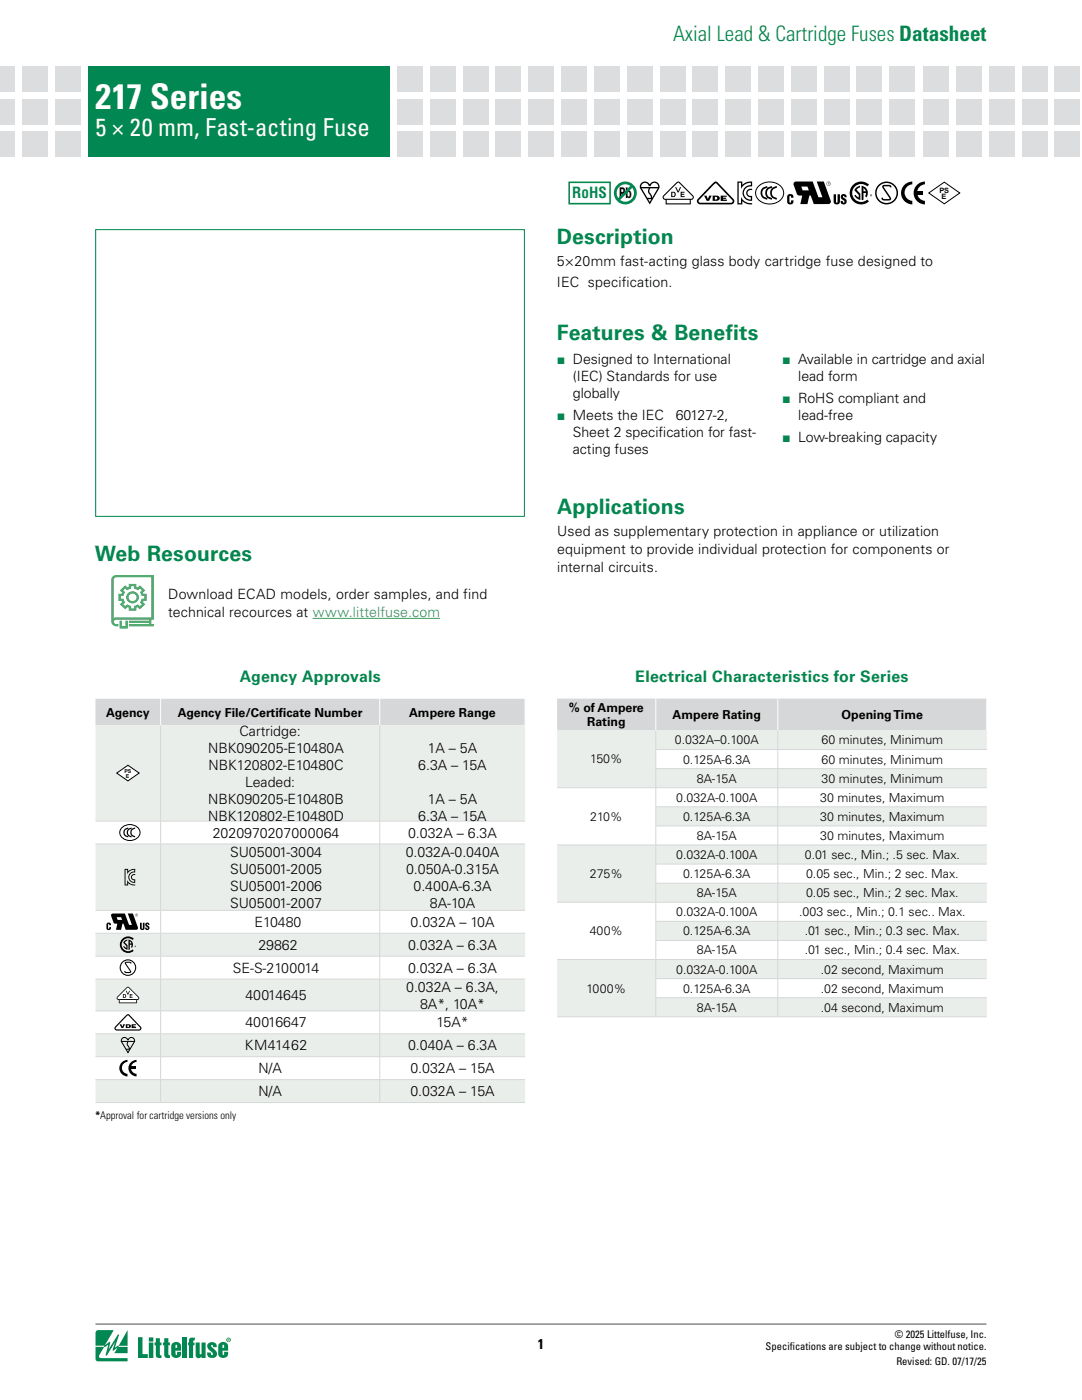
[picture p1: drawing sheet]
<svg xmlns="http://www.w3.org/2000/svg" width="216mm" height="279mm" viewBox="0 0 216 279" stroke-linecap="round" stroke-linejoin="round" font-family="sans-serif">
<path d="M19 264.2h177.8" fill="none" stroke="#4d4d4f" stroke-width=".2"/>
<g fill="#008752">
<path d="M19.2 265.6l.4-.2 3.1 .1-1.7 2.9 .8-.6 .2 .1-.3 1.4 1.9-3 .1 .3-.8 2.4 .8-.5 1.8-3.1v3.2h-1.8l-.1 .2h1.9v1.3l-2.7-.1 .7-1-.9 .6-.1-.2 .5-1.6-1.7 2.7h-.1l-.1-.2 .5-1.9-.8 .4-1.1 1.9a1.05 1.05 0 0 0 1.3 .4h4.5v.6h-6l-.3-.2-.1-.3v-2.4h1.6l.1-.2h-1.7v-2.5z"/>
<path d="M27.5 266.9h.9v3.4h1.1v.7h-2z"/>
<path d="M31.1 267.1h.8v.8h.3v.6h-.3v1.7v.2l.3 .1v.5a.81 .81 0 0 1-1.1-.4v-2.1h-.3v-.6h.3z"/>
<path d="M32.8 267.1h.8v.8h.3v.6h-.3v1.7v.2l.3 .1v.5a.81 .81 0 0 1-1.1-.4v-2.1h-.3v-.6h.3z"/>
<path d="M36.4 266.9h.8v4.1h-.8z"/>
<path d="M37.9 267.1l1-.2v.6a.3 .3 0 0 0-.3 .1 .3 .3 0 0 0-.1 .3h.3v.6h-.3v2.5h-.8v-2.5h-.2v-.6h.2z"/>
<path d="M39 267.9h.8v2.2l.2 .2 .2-.1v-2.3h.8v3.1h-.8v-.4a.61 .61 0 0 1-.7 .5 .61 .61 0 0 1-.5-.6z"/>
<path d="M41.5 268.2a.98 .98 0 0 1 1.1-.3 .98 .98 0 0 1 .6 .9l-.7 .1v-.4l-.3-.1-.1 .3 .5 .4a1.06 1.06 0 0 1 .3 1.8 .97 .97 0 0 1-1.1 .1 .97 .97 0 0 1-.4-1.1h.6l.1 .4 .3 .1a.69 .69 0 0 0-.5-.8l-.4-.5a.78 .78 0 0 1 0-.9z"/>
<path d="M17.6 13.2h60.1v18.1h-60.1z"/>
<path d="M29.7 266.9h.9v.8h-.9zM29.7 267.9h.9v3.1h-.9z"/>
<path d="M45.3 267.4a.35 .35 0 0 0 .7 0 .35 .35 0 0 0-.7 0zM45.2 267.4a.45 .45 0 0 1 .9 0 .45 .45 0 0 1-.9 0zM45.5 267.2l.2 .2zM45.4 267.2h.4v.4l-.2-.2-.2 .2z"/>
<path d="M44.4 268.4v.6h.3v-.5zM43.9 268a1.01 1.01 0 0 1 1.6 .6v.9h-1.1l.1 .9h.2v-.6h.8a1.02 1.02 0 0 1-.7 1.2 1.02 1.02 0 0 1-1.3-.8v-1.6z"/>
<path d="M35.1 268.4l-.1 .6h.3v-.5zM34.5 268a1.01 1.01 0 0 1 1.6 .6v.9h-1.1l.1 .9h.2v-.6h.8a1.02 1.02 0 0 1-.7 1.2 1.02 1.02 0 0 1-1.2-.8v-1.6z"/>
</g>
<g fill="#dcddde">
<path d="M11.1 13.2h5v5h-5z"/>
<path d="M11.1 19.8h5v5h-5z"/>
<path d="M11.1 26.3h5v5h-5z"/>
<path d="M4.5 13.2h5v5h-5z"/>
<path d="M4.5 19.8h5v5h-5z"/>
<path d="M4.5 26.3h5v5h-5z"/>
<path d="M-.1 13.2h3.1v5h-3.1z"/>
<path d="M-.1 19.8h3.1v5h-3.1z"/>
<path d="M-.1 26.3h3.1v5h-3.1z"/>
<path d="M177.5 13.2h5v5h-5z"/>
<path d="M177.5 19.8h5v5h-5z"/>
<path d="M177.5 26.3h5v5h-5z"/>
<path d="M79.3 13.2h5v5h-5z"/>
<path d="M79.3 19.8h5v5h-5z"/>
<path d="M79.3 26.3h5v5h-5z"/>
<path d="M85.9 13.2h5v5h-5z"/>
<path d="M85.9 19.8h5v5h-5z"/>
<path d="M85.9 26.3h5v5h-5z"/>
<path d="M92.4 13.2h5v5h-5z"/>
<path d="M92.4 19.8h5v5h-5z"/>
<path d="M92.4 26.3h5v5h-5z"/>
<path d="M99 13.2h5v5h-5z"/>
<path d="M99 19.8h5v5h-5z"/>
<path d="M99 26.3h5v5h-5z"/>
<path d="M105.5 13.2h5v5h-5z"/>
<path d="M105.5 19.8h5v5h-5z"/>
<path d="M105.5 26.3h5v5h-5z"/>
<path d="M112 13.2h5.1v5h-5.1z"/>
<path d="M112 19.8h5.1v5h-5.1z"/>
<path d="M112 26.3h5.1v5h-5.1z"/>
<path d="M118.6 13.2h5v5h-5z"/>
<path d="M118.6 19.8h5v5h-5z"/>
<path d="M118.6 26.3h5v5h-5z"/>
<path d="M125.1 13.2h5v5h-5z"/>
<path d="M125.1 19.8h5v5h-5z"/>
<path d="M125.1 26.3h5v5h-5z"/>
<path d="M131.7 13.2h5v5h-5z"/>
<path d="M131.7 19.8h5v5h-5z"/>
<path d="M131.7 26.3h5v5h-5z"/>
<path d="M138.2 13.2h5v5h-5z"/>
<path d="M138.2 19.8h5v5h-5z"/>
<path d="M138.2 26.3h5v5h-5z"/>
<path d="M144.8 13.2h5v5h-5z"/>
<path d="M144.8 19.8h5v5h-5z"/>
<path d="M144.8 26.3h5v5h-5z"/>
<path d="M151.3 13.2h5v5h-5z"/>
<path d="M151.3 19.8h5v5h-5z"/>
<path d="M151.3 26.3h5v5h-5z"/>
<path d="M157.9 13.2h5v5h-5z"/>
<path d="M157.9 19.8h5v5h-5z"/>
<path d="M157.9 26.3h5v5h-5z"/>
<path d="M164.4 13.2h5v5h-5z"/>
<path d="M164.4 19.8h5v5h-5z"/>
<path d="M164.4 26.3h5v5h-5z"/>
<path d="M171 13.2h5v5h-5z"/>
<path d="M171 19.8h5v5h-5z"/>
<path d="M171 26.3h5v5h-5z"/>
<path d="M184.3 13.2h5v5h-5z"/>
<path d="M184.3 19.8h5v5h-5z"/>
<path d="M184.3 26.3h5v5h-5z"/>
<path d="M190.9 13.2h5v5h-5z"/>
<path d="M190.9 19.8h5v5h-5z"/>
<path d="M190.9 26.3h5v5h-5z"/>
<path d="M197.4 13.2h5v5h-5z"/>
<path d="M197.4 19.8h5v5h-5z"/>
<path d="M197.4 26.3h5v5h-5z"/>
<path d="M204 13.2h5v5h-5z"/>
<path d="M204 19.8h5v5h-5z"/>
<path d="M204 26.3h5v5h-5z"/>
<path d="M210.5 13.2h5v5h-5z"/>
<path d="M210.5 19.8h5v5h-5z"/>
<path d="M210.5 26.3h5v5h-5z"/>
</g>
<g fill="#000">
<path d="M157.2 38.9l.2-.1a.62 .62 0 0 1 .7 0 .62 .62 0 0 1 .2 .7h-.4l-.1-.4h-.2v1.3l.2-.1 .1-.3h.4a.65 .65 0 0 1-.5 .8 .65 .65 0 0 1-.7-.6zM166.3 38.8h.5v1.5l.2 .1 .1-.1v-1.5h.5v1.4a.63 .63 0 0 1-.6 .6 .63 .63 0 0 1-.7-.6zM180.4 36.9l1-.6 .6-.1v.6a1.65 1.65 0 0 0-1.5 1.6 1.65 1.65 0 0 0 1.5 1.7v.7a2.28 2.28 0 0 1-2-1.4 2.28 2.28 0 0 1 .4-2.5zM183 36.9l1-.6 .6-.1v.6a1.65 1.65 0 0 0-1.6 1.6 1.65 1.65 0 0 0 1.6 1.7v.7a2.28 2.28 0 0 1-2.1-1.4 2.28 2.28 0 0 1 .5-2.5zM182.5 38.1h1.7v.7h-1.7zM167.9 38.9a.61 .61 0 0 1 .7-.1 .61 .61 0 0 1 .3 .6h-.4l-.1-.3-.2 .3a.78 .78 0 0 1 .7 .5 .78 .78 0 0 1-.3 .9l-.6-.1-.3-.4v-.2h.5v.3h.2l.1-.3a.83 .83 0 0 1-.6-1.2z"/>
<path d="M159.9 37.2h1.2l.3 .8h-1.2zM158.4 36.5l-.1 .3 .8 2 .4 .2h.6l-.4 1.7h1.4l.4-1.7h.3l.6 1.7h2.9a.5 .5 0 0 0 .4-.7l-1.3-3.8h-1.4l1.1 3.2h-.8l-1.1-3.2h-3.4z"/>
<path d="M165.3 36.4l.1 .2h-.1zM165.2 36.4v.4l.1-.2 .2 .2-.1-.4z"/>
<path d="M165 36.7a.36 .36 0 0 1 .7 0 .36 .36 0 0 1-.7 0zM164.9 36.7a.45 .45 0 0 0 .9 0 .45 .45 0 0 0-.9 0z"/>
</g>
<g fill="none" stroke="#000" stroke-width=".29">
<path d="M177.8 37.4l-.1-.2a1.83 1.83 0 0 0-1.5 0l1.5 2.5a1.47 1.47 0 0 1-1.5 .1l-.2-.3"/>
<circle cx="176.9" cy="38.5" r="2.14"/>
</g>
<path d="M128.1 36.6a.89 .89 0 0 1 1.4 .4h.2a.9 .9 0 0 1 1.1-.6 .9 .9 0 0 1 .7 1.1l-1.9 3-1.8-3.1zM129.6 37.5a.93 .93 0 0 0 .2 1.4l.2 .7h-.9" fill="none" stroke="#000" stroke-width=".26"/>
<path d="M127.8 37.5h3.7z" fill="#000" stroke="#000" stroke-width=".26"/>
<path d="M151.4 37.1a3.1 3.1 0 0 1 4.9 .9 2.4 2.4 0 0 1-2.7 2.7 2.4 2.4 0 0 1-2.8-2.7z" fill="none" stroke="#000" stroke-width=".2"/>
<path d="M153.1 37.3a1.17 1.17 0 0 0-1.2 1.2 1.17 1.17 0 0 0 1.2 1.2M154 37.3a1.17 1.17 0 0 0-1.1 1.2 1.17 1.17 0 0 0 1.1 1.2M155 37.3a1.17 1.17 0 0 0-1.2 1.2 1.17 1.17 0 0 0 1.2 1.1" fill="none" stroke="#000" stroke-width=".34"/>
<path d="M113.6 36.4h8.1v4.2h-8.1z" fill="#fff"/>
<path d="M113.6 36.4h8.1v4.2h-8.1z" fill="none" stroke="#008752" stroke-width=".31"/>
<circle cx="124.7" cy="38.5" r="2.09" fill="#fff"/>
<g fill="none" stroke="#008752" stroke-width=".55">
<path d="M126.2 37.1l-2.9 2.9"/>
<circle cx="124.8" cy="38.5" r="2.01"/>
</g>
<path d="M19 139.5h13v5.2h-13zM32 139.5h43.8v5.2h-43.8zM75.8 139.5h29v5.2h-29z" fill="#d5d7d8"/>
<path d="M19 144.7h13v19.2h-13zM32 144.7h43.8v19.2h-43.8zM75.8 144.7h29v19.2h-29zM19 168.4h13v13.3h-13zM32 168.4h43.8v13.3h-43.8zM75.8 168.4h29v13.3h-29zM19 186.3h13v4.5h-13zM32 186.3h43.8v4.5h-43.8zM75.8 186.3h29v4.5h-29zM19 195.4h13v6.3h-13zM32 195.4h43.8v6.3h-43.8zM75.8 195.4h29v6.3h-29zM19 206.3h13v4.6h-13zM32 206.3h43.8v4.6h-43.8zM75.8 206.3h29v4.6h-29zM19 215.5h13v4.5h-13zM32 215.5h43.8v4.5h-43.8zM75.8 215.5h29v4.5h-29z" fill="#eaeeeb"/>
<path d="M19 163.9h13v4.5h-13zM32 163.9h43.8v4.5h-43.8zM75.8 163.9h29v4.5h-29zM19 181.7h13v4.6h-13zM32 181.7h43.8v4.6h-43.8zM75.8 181.7h29v4.6h-29zM19 190.8h13v4.6h-13zM32 190.8h43.8v4.6h-43.8zM75.8 190.8h29v4.6h-29zM19 201.7h13v4.6h-13zM32 201.7h43.8v4.6h-43.8zM75.8 201.7h29v4.6h-29zM19 210.9h13v4.6h-13zM32 210.9h43.8v4.6h-43.8zM75.8 210.9h29v4.6h-29z" fill="#fff"/>
<path d="M32.1 139.5v5.2M75.8 139.5v5.2M104.8 139.5v5.2" fill="none" stroke="#fff" stroke-width=".2"/>
<g fill="none" stroke="#d5d7d8" stroke-width=".2">
<path d="M32.1 144.7v19.1M75.8 144.7v19.1M19 163.9h85.8M19 168.4h85.8M32.1 163.9v4.5M32.1 168.5v13.1M75.8 163.9v4.5M75.8 168.5v13.1M19 181.7h85.8M19 186.3h85.8M19 190.8h85.8M19 195.4h85.8"/>
<path d="M32.1 181.7v4.5M32.1 186.3v4.5M32.1 190.9v4.5M32.1 195.4v6.3M75.8 181.7v4.5M75.8 186.3v4.5M75.8 190.9v4.5M75.8 195.4v6.3M19 201.7h85.8M19 206.3h85.8M19 210.9h85.8M19 215.5h85.8"/>
<path d="M32.1 201.8v4.5M32.1 206.4v4.4M32.1 210.9v4.5M32.1 215.5v4.5M75.8 201.8v4.5M75.8 206.4v4.4M75.8 210.9v4.5M75.8 215.5v4.5M19 220h85.8"/>
</g>
<path d="M23.3 154.3l2.2-1.6 2.3 1.6-2.3 1.6z" fill="#fff"/>
<path d="M23.3 154.3l2.2-1.6 2.3 1.6-2.3 1.6zM24.5 165a2.15 2.15 0 0 1 3.4 1.2 2.08 2.08 0 0 1-2 1.5 2.08 2.08 0 0 1-2-1.5l.1-.5z" fill="none" stroke="#000" stroke-width=".2"/>
<path d="M25.6 165.3l-.4 .1a.85 .85 0 0 0-.5 .9 .85 .85 0 0 0 .7 .7h.2M26.3 165.3l-.5 .1a.85 .85 0 0 0-.4 .9 .85 .85 0 0 0 .7 .7h.2M27 165.3l-.5 .1a.85 .85 0 0 0-.4 .9 .85 .85 0 0 0 .7 .7h.2" fill="none" stroke="#000" stroke-width=".25"/>
<g fill="#000">
<path d="M24.9 173.4h.7v.5l.5-.4 .9-.1v.7a.96 .96 0 0 0-1.2 .9 .96 .96 0 0 0 1 1v-.3a.63 .63 0 0 1-.7-.8 .63 .63 0 0 1 .9-.5v.2a.47 .47 0 0 0-.7 .5 .47 .47 0 0 0 .7 .4v.7a1.14 1.14 0 0 1-1.4-1 1.14 1.14 0 0 1 1.2-1.3l-.1-.3a1.48 1.48 0 0 0-1.3 .9v-.9h-.4v2.9h.4v-.9l.2 .3a1.54 1.54 0 0 0 1.4 .6v.2h-.6l-.8-.5v.5h-.7zM21.4 184.2a.47 .47 0 0 1 .6 0 .47 .47 0 0 1 .1 .5h-.3v-.3h-.2v.9h.2v-.3h.4l-.1 .4a.51 .51 0 0 1-.8 0 1.3 1.3 0 0 1 .1-1.2zM24.8 187.8l.6-.3v.2l-.5 .4 .6 .5v.9l-.5-.1-.4-.5 .1-.1 .5 .4v-.4l-.6-.7zM24.4 187.4a1.65 1.65 0 0 1 2.3-.1l-.2 .3a1.29 1.29 0 0 0-1.9 0 1.29 1.29 0 0 0 0 1.8 1.29 1.29 0 0 0 1.8 .1l.3 .3a1.65 1.65 0 0 1-2.3-.1 1.65 1.65 0 0 1 0-2.3zM27.9 184.2h.4v1l.1 .2 .1-.2v-1h.3v1.2a.47 .47 0 0 1-.5 .2 .47 .47 0 0 1-.4-.4zM29 184.3a.44 .44 0 0 1 .5-.2 .44 .44 0 0 1 .3 .5h-.3l-.1-.2-.1 .2a.51 .51 0 0 1 .5 .6 .51 .51 0 0 1-.7 .4l-.1-.5h.3l.1 .3 .1-.2-.5-.5z"/>
<path d="M23.3 183h.9l.2 .6h-.9zM22.2 182.5v.3l.5 1.4 .7 .1-.3 1.3h1.1l.2-1.3h.2l.5 1.3h2.1l.3-.2v-.3l-1-2.8h-1l.8 2.3h-.5l-.9-2.3h-2.4z"/>
<path d="M25.9 187.8l.3 .5h-.3zM25.6 187.5v2.1l.3-.1v-1h.4l-.2 .5 .2 .2a1.07 1.07 0 0 0-.7-1.7z"/>
<path d="M26.9 188.8l.2 .1zM26.9 188.9a.11 .11 0 0 0 .2 0 .11 .11 0 0 0-.2 0zM26.8 188.9a.15 .15 0 0 1 .3 0 .15 .15 0 0 1-.3 0z"/>
<path d="M27.2 182.5l.1 .1zM27.1 182.4v.4l.1-.2 .1 .2v-.3z"/>
<path d="M27 182.6a.26 .26 0 0 1 .5 0 .26 .26 0 0 1-.5 0zM26.9 182.6a.3 .3 0 0 0 .6 0 .3 .3 0 0 0-.6 0z"/>
</g>
<g fill="none" stroke="#000" stroke-width=".21">
<path d="M26.2 192.3a.75 .75 0 0 0-1.2-.1l1.1 1.8a.76 .76 0 0 1-1.2-.2"/>
<circle cx="25.5" cy="193.1" r="1.55"/>
</g>
<g fill="#fff">
<path d="M23.8 199.5h3.5v.6h-3.5z"/>
<path d="M23.5 198.9l1.9-1.9h.1l1.6 1.5 .6 .6v.2l-.4 .2h-3.7l-.3-.3z"/>
</g>
<path d="M23.5 199l-.1 .3 .2 .1h3.9l.1-.2-2.1-2.1zM23.9 199.6h3.3v.5h-3.3zM23.4 198.9l-.1 .4 .4 .3v.6h3.6v-.6l.3-.1 .2-.3-.1-.3-2.2-2zM25.1 197.7l.3 .8h.2l.4-.8h-.2l-.3 .6-.3-.6zM25.9 198.4v.8h.6v-.2h-.5v-.2h.4v-.1h-.4v-.2h.4v-.1zM24.7 198.5l.2 .1 .1 .3-.2 .1h-.1zM24.5 198.4v.8h.4a.39 .39 0 0 0 .3-.4 .39 .39 0 0 0-.3-.4z" fill-rule="evenodd" fill="#000"/>
<path d="M25.2 202.8l.2-.3 .3 .1 2.4 2.4v.4l-.4 .2-4.6-.1-.1-.5z" fill="none" stroke="#000" stroke-width=".24"/>
<g fill="#000">
<path d="M23.9 204.4h.3l.2 .5 .2-.5h.4l-.4 .8h-.4zM24.3 212l.7-.4 .4-.1v.4a1.19 1.19 0 0 0-1.1 1.2 1.19 1.19 0 0 0 1.1 1.2v.5a1.65 1.65 0 0 1-1.5-1 1.65 1.65 0 0 1 .4-1.8zM26.1 212l.7-.4 .4-.1v.4a1.19 1.19 0 0 0-1.1 1.2 1.19 1.19 0 0 0 1.1 1.2v.5a1.65 1.65 0 0 1-1.5-1 1.65 1.65 0 0 1 .4-1.8zM26.3 204.4h.8v.2h-.5v.1h.4v.2h-.4v.1h.6v.2h-.9zM25.8 212.9h1.2v.5h-1.2z"/>
<path d="M25.4 204.6l.3 .1v.2l-.3 .1zM25.1 204.4v.8l.9-.2 .1-.2-.1-.3z"/>
</g>
<path d="M24.4 207.2a.65 .65 0 0 1 1.1 .3h.1a.65 .65 0 0 1 .8-.4 .65 .65 0 0 1 .5 .7l-1.4 2.3-1.3-2.3zM25.5 207.9v.1a.79 .79 0 0 0 .2 1l.1 .4h-.7" fill="none" stroke="#000" stroke-width=".2"/>
<path d="M24.2 207.8h2.7z" fill="#000" stroke="#000" stroke-width=".2"/>
<path d="M111.2 139.4h19.7v6.4h-19.7zM130.9 139.4h24.3v6.4h-24.3zM155.2 139.4h41.7v6.4h-41.7z" fill="#d5d7d8"/>
<path d="M111.2 145.8h19.7v11.4h-19.7zM130.9 145.8h24.3v3.8h-24.3zM155.2 145.8h41.7v3.8h-41.7zM130.9 153.4h24.3v3.8h-24.3zM155.2 153.4h41.7v3.8h-41.7zM130.9 161h24.3v3.8h-24.3zM155.2 161h41.7v3.8h-41.7zM111.2 168.6h19.7v11.5h-19.7zM130.9 168.6h24.3v3.8h-24.3zM155.2 168.6h41.7v3.8h-41.7zM130.9 176.3h24.3v3.8h-24.3zM155.2 176.3h41.7v3.8h-41.7zM130.9 183.9h24.3v3.8h-24.3zM155.2 183.9h41.7v3.8h-41.7zM111.2 191.5h19.7v11.4h-19.7zM130.9 191.5h24.3v3.8h-24.3zM155.2 191.5h41.7v3.8h-41.7zM130.9 199.1h24.3v3.8h-24.3zM155.2 199.1h41.7v3.8h-41.7z" fill="#eaeeeb"/>
<g fill="#fff">
<path d="M130.9 149.6h24.3v3.8h-24.3zM155.2 149.6h41.7v3.8h-41.7zM130.9 157.2h24.3v3.8h-24.3zM155.2 157.2h41.7v3.8h-41.7zM130.9 164.8h24.3v3.8h-24.3zM155.2 164.8h41.7v3.8h-41.7zM130.9 172.4h24.3v3.9h-24.3zM155.2 172.4h41.7v3.9h-41.7zM130.9 180.1h24.3v3.8h-24.3zM155.2 180.1h41.7v3.8h-41.7zM130.9 187.7h24.3v3.8h-24.3zM155.2 187.7h41.7v3.8h-41.7zM130.9 195.3h24.3v3.8h-24.3zM155.2 195.3h41.7v3.8h-41.7z"/>
<path d="M111.2 157.2h19.7v11.4h-19.7zM111.2 180.1h19.7v11.4h-19.7z"/>
</g>
<path d="M130.9 139.4v6.4M155.2 139.4v6.4M196.9 139.4v6.4" fill="none" stroke="#fff" stroke-width=".2"/>
<g fill="none" stroke="#d5d7d8" stroke-width=".2">
<path d="M111.2 157.2h85.7M130.8 149.6h66.1M130.8 153.4h66.1M130.9 145.8v3.7M130.9 149.6v3.8M130.9 153.4v3.8M130.9 157.2v3.8M155.2 145.8v3.7M155.2 149.6v3.8M155.2 153.4v3.8M155.2 157.2v3.8M111.2 168.6h85.7"/>
<path d="M130.8 161h66.1M130.8 164.8h66.1M130.8 172.4h66.1M130.8 176.3h66.1M130.9 161.1v3.7M130.9 164.9v3.7M130.9 168.7v3.7M130.9 172.5v3.7M130.9 176.3v3.7M155.2 161.1v3.7M155.2 164.9v3.7M155.2 168.7v3.7"/>
<path d="M155.2 172.5v3.7M155.2 176.3v3.7M111.2 180.1h85.7M111.2 191.5h85.7M130.8 183.9h66.1M130.8 187.7h66.1M130.8 195.3h66.1M130.8 199.1h66.1M130.9 180.1v3.7M130.9 183.9v3.7M130.9 187.7v3.8M130.9 191.5v3.8"/>
<path d="M130.9 195.3v3.8M130.9 199.2v3.6M155.2 180.1v3.7M155.2 183.9v3.7M155.2 187.7v3.8M155.2 191.5v3.8M155.2 195.3v3.8M155.2 199.2v3.6M111.2 202.9h85.7"/>
</g>
<g fill="#000">
<path d="M170.8 37.5l.8-.4v.3l-.7 .5 .8 .8v1.2a1.72 1.72 0 0 1-1.2-.9l.2-.1 .6 .5v-.5l-.8-.9zM170.2 36.9a2.29 2.29 0 0 1 3.2 0l-.3 .3a1.79 1.79 0 0 0-2.5 .1 1.79 1.79 0 0 0-.1 2.5 1.79 1.79 0 0 0 2.5 0l.4 .4a2.29 2.29 0 0 1-3.2-.1 2.29 2.29 0 0 1 0-3.2z"/>
<path d="M172.3 37.5l.5 .7h-.5zM171.9 37.1v2.8l.4-.1v-1.3h.5l-.2 .6 .3 .3a1.48 1.48 0 0 0-1-2.3z"/>
<path d="M173.7 38.9h.2v.2h-.2zM173.7 39a.16 .16 0 0 0 .3 0 .16 .16 0 0 0-.3 0zM173.6 39a.2 .2 0 0 1 .4 0 .2 .2 0 0 1-.4 0z"/>
</g>
<path d="M185.3 38.5l3.1-2.2 3.1 2.2-3.1 2.2z" fill="#fff"/>
<path d="M185.3 38.5l3.1-2.2 3.1 2.2-3.1 2.2z" fill="none" stroke="#000" stroke-width=".2"/>
<path d="M19.1 45.8h85.5v57.3h-85.5z" fill="none" stroke="#008752" stroke-width=".2"/>
<path d="M142.3 36.8l.4-.4 .3 .1 3.3 3.4v.5l-.4 .2-6.4-.1-.2-.2v-.4z" fill="none" stroke="#000" stroke-width=".33"/>
<g fill="#000">
<path d="M140.5 39h.5l.2 .7 .3-.7h.5l-.5 1.1h-.5zM143.8 39h1.2v.3h-.7v.1h.6v.3h-.6v.1h.7v.3h-1.2z"/>
<path d="M142.6 39.3l.5 .1-.1 .4h-.4zM142.2 39v1.1a1.55 1.55 0 0 0 1.3-.2l.1-.4-.3-.4z"/>
</g>
<g fill="#fff">
<path d="M132.9 39.8h4.8v.9h-4.8z"/>
<path d="M132.5 39l2.6-2.6h.3l2.1 2 .8 .8v.3l-.1 .2-.4 .1h-5.2l-.3-.5z"/>
</g>
<path d="M132.5 39.2l-.1 .3 .3 .2h5.3l.2-.3-2.9-3zM133 39.9h4.6v.7h-4.6zM132.4 39l-.2 .5 .3 .3 .3 .1v.9h5v-.9l.4-.1 .2-.4-.1-.4-2.7-2.6-.2-.2-.4 .2zM134.7 37.3l.5 1.1h.2l.5-1.1h-.2l-.4 .9-.4-.9zM135.8 38.3v1h.8v-.2h-.6v-.2h.5v-.2h-.5v-.2h.6v-.2zM134.1 38.5l.5 .1-.1 .5-.4 .1zM133.9 38.3v1h.5a.54 .54 0 0 0 .4-.5 .54 .54 0 0 0-.4-.5z" fill-rule="evenodd" fill="#000"/>
<path d="M147.1 36.2h1v.7l.9-.6 1.1-.1v1a1.33 1.33 0 0 0-1.7 1.2 1.33 1.33 0 0 0 1.4 1.4v-.4a.88 .88 0 0 1-.9-1 .88 .88 0 0 1 1.2-.7v.2a.65 .65 0 0 0-1 .6 .65 .65 0 0 0 1 .6v1a1.58 1.58 0 0 1-1.9-1.4 1.58 1.58 0 0 1 1.6-1.8v-.4a2.06 2.06 0 0 0-1.9 1.2v-1.2h-.5v4h.5v-1.2a2.1 2.1 0 0 0 2.2 1.2v.3h-.7l-.7-.3-.6-.4v.7h-1z" fill="#000"/>
<path d="M23.9 123.9h.4v1.1h.7v-1.1h.5v1.5h-1.6z" fill="#48a23f"/>
<path d="M62.4 123.4h25.4" fill="none" stroke="#48a23f" stroke-width=".2"/>
<g fill="#48a23f">
<path d="M22.5 115l-.3 .7v8.4a1.05 1.05 0 0 0 1.4 .9v-.5h-.7l-.1-.2a.45 .45 0 0 1 .4-.6h6.5v.2h-4v.4h4v.2h-4v.5h5v-.5h-.5v-.8h.5v-8.9h-7.5zM22.8 115.4l.4-.2h7v8h-7l-.5 .1z"/>
<path d="M25.2 119.2a1.25 1.25 0 0 0 2.5 0 1.25 1.25 0 0 0-2.5 0zM25.7 119.2a.77 .77 0 0 1 1.5 0 .77 .77 0 0 1-1.5 0z"/>
<path d="M23.9 117.8l.5 .5-.1 .2h-.7v1.4h.7l.1 .3-.5 .4 1.1 1 .4-.4 .3 .1v.6h1.5v-.6l.3-.1 .4 .4 1.1-1-.5-.4 .1-.3h.7v-1.4h-.7l-.1-.2 .5-.5-1.1-1-.4 .4-.3-.1v-.6h-1.5v.6l-.3 .1-.4-.4zM24.6 117.8l.4-.4 .4 .4 .8-.3v-.5h.5v.5l.8 .3 .4-.4 .4 .4-.4 .4 .4 .7h.5v.6h-.5l-.4 .7 .4 .4-.4 .4-.4-.4-.8 .3v.5h-.5v-.5l-.8-.3-.4 .4-.4-.4 .4-.4-.4-.7h-.5v-.6h.5l.4-.7z"/>
</g>
<text font-size="7.1" fill="#fff" x="19" y="21.8">217 Series</text>
<text font-size="4.9" fill="#fff" x="19" y="27.1">5 × 20 mm, Fast-acting Fuse</text>
<g font-size="4.2" fill="#008752">
<text x="134.3" y="8.1">Axial Lead &amp; Cartridge Fuses Datasheet</text>
<text x="111.1" y="48.8">Description</text>
<text x="111.1" y="67.9">Features &amp; Benefits</text>
<text x="111.2" y="102.5">Applications</text>
<text x="18.9" y="112">Web Resources</text>
</g>
<g font-size="3.2" fill="#008752">
<text x="47.8" y="136">Agency Approvals</text>
<text x="126.8" y="136">Electrical Characteristics for Series</text>
</g>
<text font-size="3" fill="#008752" x="114.2" y="39.5">RoHS</text>
<text font-size="3" x="123.6" y="39.5">Pb</text>
<g font-size="2.8">
<text x="111.1" y="53.1">5×20mm fast-acting glass body cartridge fuse designed to</text>
<text x="111.1" y="57.3">IEC specification.</text>
<text x="114.3" y="76.1">(IEC) Standards for use</text>
<text x="159.3" y="76.1">lead form</text>
<text x="114.3" y="79.5">globally</text>
<text x="134.8" y="83.9">60127-2,</text>
<text x="159.3" y="83.9">lead-free</text>
<text x="114.3" y="87.3">Sheet 2 specif</text>
<text x="131.4" y="87.3">ication for fast-</text>
<text x="114.3" y="90.6">acting fuses</text>
<text x="111.2" y="107">Used as supplementary protection in appliance or utilization</text>
<text x="111.2" y="110.6">equipment to provide individual protection for components or</text>
<text x="33.6" y="119.6">Download ECAD models, order samples, and find</text>
<text x="111.2" y="114.1">internal circuits.</text>
<text x="33.6" y="123.1">technical recources at www.littelfuse.com</text>
<text x="47.8" y="146.8">Cartridge:</text>
<text x="41.5" y="150.2">NBK090205-E10480A</text>
<text x="41.6" y="153.6">NBK120802-E10480C</text>
<text x="83.5" y="153.6">6.3A – 15A</text>
<text x="85.4" y="150.2">1A – 5A</text>
<text x="41.5" y="160.4">NBK090205-E10480B</text>
<text x="48.9" y="157">Leaded:</text>
<text x="85.4" y="160.4">1A – 5A</text>
<text x="41.5" y="163.8">NBK120802-E10480D</text>
<text x="42.5" y="167.2">2020970207000064</text>
<text x="81.4" y="167.2">0.032A – 6.3A</text>
<text x="83.5" y="163.8">6.3A – 15A</text>
<text x="45.9" y="171">SU05001-3004</text>
<text x="81" y="171">0.032A-0.040A</text>
<text x="45.9" y="174.4">SU05001-2005</text>
<text x="45.9" y="177.8">SU05001-2006</text>
<text x="81" y="174.4">0.050A-0.315A</text>
<text x="82.5" y="177.8">0.400A-6.3A</text>
<text x="45.9" y="181.2">SU05001-2007</text>
<text x="50.8" y="185">E10480</text>
<text x="81.9" y="185">0.032A – 10A</text>
<text x="85.8" y="181.2">8A-10A</text>
<text x="51.6" y="189.6">29862</text>
<text x="81.4" y="189.6">0.032A – 6.3A</text>
<text x="46.5" y="194.1">SE-S-2100014</text>
<text x="81" y="197.9">0.032A – 6.3A,</text>
<text x="81.4" y="194.1">0.032A – 6.3A</text>
<text x="49" y="199.6">40014645</text>
<text x="83.8" y="201.3">8A*, 10A*</text>
<text x="48.9" y="209.6">KM41462</text>
<text x="49" y="205.1">40016647</text>
<text x="81.4" y="209.6">0.040A – 6.3A</text>
<text x="87.1" y="205.1">15A*</text>
<text x="51.6" y="214.2">N/A</text>
<text x="81.9" y="214.2">0.032A – 15A</text>
<text x="51.6" y="218.8">N/A</text>
<text x="81.9" y="218.8">0.032A – 15A</text>
<text x="107.3" y="269.2">1</text>
</g>
<g font-size="2.8" fill="#008752">
<text x="111.1" y="72.7">■ Designed to International</text>
<text x="156.1" y="72.7">■ Available in cartridge and axial</text>
<text x="111.1" y="83.9">■ Meets the IEC</text>
<text x="156.1" y="80.5">■ RoHS compliant and</text>
<text x="156.1" y="88.3">■ Low-breaking capacity</text>
</g>
<g font-size="2.5">
<text x="21.2" y="143">Agency</text>
<text x="35.5" y="143">Agency File/Certif</text>
<text x="55.7" y="143">icate Number</text>
<text x="81.6" y="143">Ampere Range</text>
<text x="113.5" y="142">% of Ampere</text>
<text x="134.2" y="143.5">Ampere Rating</text>
<text x="167.9" y="143.5">Opening Time</text>
<text x="117.2" y="145">Rating</text>
<text x="134.7" y="148.6">0.032A–0.100A</text>
<text x="163.9" y="148.6">60 minutes, Minimum</text>
<text x="117.8" y="152.4">150%</text>
<text x="136.3" y="152.4">0.125A-6.3A</text>
<text x="163.9" y="152.4">60 minutes, Minimum</text>
<text x="134.9" y="160">0.032A-0.100A</text>
<text x="139" y="156.2">8A-15A</text>
<text x="163.7" y="160">30 minutes, Maximum</text>
<text x="163.9" y="156.2">30 minutes, Minimum</text>
<text x="117.8" y="163.8">210%</text>
<text x="136.3" y="163.8">0.125A-6.3A</text>
<text x="139" y="167.6">8A-15A</text>
<text x="163.7" y="163.8">30 minutes, Maximum</text>
<text x="163.7" y="167.6">30 minutes, Maximum</text>
<text x="134.9" y="171.4">0.032A-0.100A</text>
<text x="160.6" y="171.4">0.01 sec., Min.; .5 sec. Max.</text>
<text x="117.7" y="175.2">275%</text>
<text x="136.3" y="175.2">0.125A-6.3A</text>
<text x="139" y="179.1">8A-15A</text>
<text x="160.8" y="175.2">0.05 sec., Min.; 2 sec. Max.</text>
<text x="160.8" y="179.1">0.05 sec., Min.; 2 sec. Max.</text>
<text x="134.9" y="182.9">0.032A-0.100A</text>
<text x="159.4" y="182.9">.003 sec., Min.; 0.1 sec.. Max.</text>
<text x="117.7" y="186.7">400%</text>
<text x="136.3" y="186.7">0.125A-6.3A</text>
<text x="139" y="190.5">8A-15A</text>
<text x="160.6" y="186.7">.01 sec., Min.; 0.3 sec. Max.</text>
<text x="160.6" y="190.5">.01 sec., Min.; 0.4 sec. Max.</text>
<text x="134.9" y="194.3">0.032A-0.100A</text>
<text x="163.8" y="194.3">.02 second, Maximum</text>
<text x="117.1" y="198.1">1000%</text>
<text x="136.3" y="198.1">0.125A-6.3A</text>
<text x="139" y="201.9">8A-15A</text>
<text x="163.8" y="198.1">.02 second, Maximum</text>
<text x="163.8" y="201.9">.04 second, Maximum</text>
</g>
<g font-size="2.1">
<text x="19" y="223.4">*Approval for cartridge versions only</text>
<text x="152.8" y="269.5">Specif</text>
<text x="157.6" y="269.5">ications are subject to change without notice.</text>
<text x="178.6" y="267">© 2025 Littelfuse, Inc.</text>
<text x="178.9" y="272.3">Revised: GD. 07/17/25</text>
</g>
<g font-size="1.5">
<text x="187.4" y="38.5">PS</text>
<text x="187.9" y="39.8">E</text>
</g>
<g font-size="1.1">
<text x="24.8" y="154.2">PS</text>
<text x="25.1" y="155.2">E</text>
</g>
</svg>
